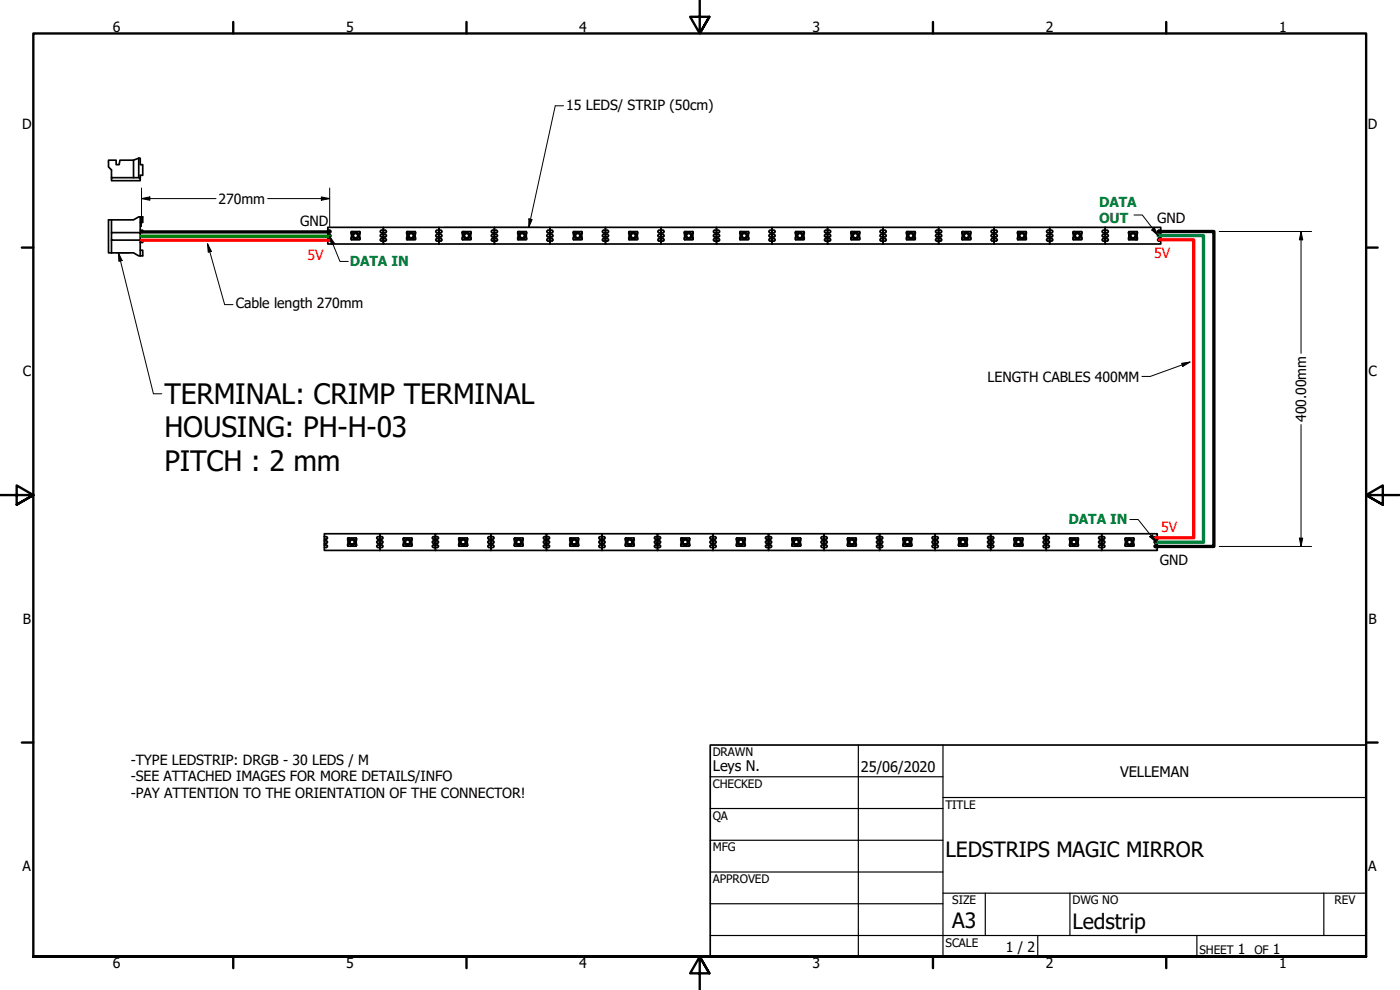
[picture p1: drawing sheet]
<svg xmlns="http://www.w3.org/2000/svg" width="420mm" height="297mm" viewBox="0 0 420 297" stroke-linecap="round" stroke-linejoin="round" font-family="sans-serif">
<!-- layer: Visible (ANSI) -->
<g fill="none" stroke="#000" stroke-width=".51">
<path d="M33.5 53.3h8.6v.9h-8.6v-3.2l-.9-.9v-2h2.3v1.3h.9l.2-1.3h4.1v5.2M41.6 47.5h.5v1.9h.7v3.2h-.7v.7M41.6 47.5v5.8M41.6 47.5l-1.5 .6M33.5 69.8h8.6v2.2h-8.6zM33.5 66h6.6l1.5-.9h.5v4.7h.7v-.7h-.7M33.5 75.9h6.6l1.5 .9h.5M33.5 66h-.9v9.9h.9M33.5 66v3.8M33.5 72v3.9M42.1 65.1h.7v1.7h-.7M42.1 75.1h.7v1.7h-.7"/>
<path d="M42.1 72.1h.7v.7h-.7M42.1 72v4.8M98.4 69.1v-.9h16.6v.9M98.4 72.3v.9h16.6v-.9M98.4 69.1h.7l.2 .6-.9 .1zM98.4 71.6h.7l.2 .5-.9 .2zM98.4 70.3l.9 .2v.4l-.4 .2M98.4 70.3v.8h.5M98.4 69.8v.5M98.4 71.1v.5M105.5 69.5h2.4v2.5h-2.4zM105.5 71.3v.4"/>
<path d="M105.5 69.7v.4M105.8 69.5l-.3 .4M107.9 71.3v.4M107.9 69.7v.4M114.2 69.3l.8-.2v.7h-.7zM114.2 71.8l.8-.2v.7h-.7zM115 69.1v-.9h16.7v.9M115 72.3v.9h16.7v-.9M115 69.1h.8l.1 .6-.9 .1zM115 71.6h.8l.1 .5-.9 .2zM115 70.3l.9 .2v.4l-.3 .2M115 70.3v.8h.6"/>
<path d="M115 70.3v.8h-.5M115 69.8v.5l-.8 .2v.4l.3 .2M115 69.8v.5M115 71.1v.5M122.1 69.5h2.5v2.5h-2.5zM122.1 71.3v.4M122.1 69.7v.4M122.5 69.5l-.4 .4M124.6 71.3v.4M124.6 69.7v.4M130.8 69.3l.9-.2v.7h-.7zM130.8 71.8l.9-.2v.7h-.7z"/>
<path d="M131.7 69.1v-.9h16.7v.9M131.7 72.3v.9h16.7v-.9M131.7 69.1h.8l.1 .6-.9 .1zM131.7 71.6h.8l.1 .5-.9 .2zM131.7 70.3l.9 .2v.4l-.3 .2M131.7 70.3v.8h.6M131.7 70.3v.8h-.6M131.7 69.8v.5l-.9 .2v.4l.3 .2M131.7 69.8v.5M131.7 71.1v.5M138.8 69.5h2.5v2.5h-2.5zM138.8 71.3v.4"/>
<path d="M138.8 69.7v.4M139.2 69.5l-.4 .4M141.3 71.3v.4M141.3 69.7v.4M147.5 69.3l.9-.2v.7h-.8zM147.5 71.8l.9-.2v.7h-.8zM148.4 69.1v-.9h16.6v.9M148.4 72.3v.9h16.6v-.9M148.4 69.1h.7l.2 .6-.9 .1zM148.4 71.6h.7l.2 .5-.9 .2zM148.4 70.3l.9 .2v.4l-.4 .2M148.4 70.3v.8h.5"/>
<path d="M148.4 70.3v.8h-.6M148.4 69.8v.5l-.9 .2v.4l.3 .2M148.4 69.8v.5M148.4 71.1v.5M155.5 69.5h2.4v2.5h-2.4zM155.5 71.3v.4M155.5 69.7v.4M155.8 69.5l-.3 .4M157.9 71.3v.4M157.9 69.7v.4M164.2 69.3l.8-.2v.7h-.7zM164.2 71.8l.8-.2v.7h-.7z"/>
<path d="M165 70.3v.8h-.5M165 69.8v.5l-.8 .2v.4l.3 .2M165 69.1v-.9h16.7v.9M165 72.3v.9h16.7v-.9M165 69.1h.8l.1 .6-.9 .1zM165 71.6h.8l.1 .5-.9 .2zM165 70.3l.9 .2v.4l-.3 .2M165 70.3v.8h.6M165 69.8v.5M165 71.1v.5M172.1 69.5h2.5v2.5h-2.5zM172.1 71.3v.4"/>
<path d="M172.1 69.7v.4M172.5 69.5l-.4 .4M174.6 71.3v.4M174.6 69.7v.4M180.8 69.3l.9-.2v.7h-.7zM180.8 71.8l.9-.2v.7h-.7zM181.7 69.1v-.9h16.7v.9M181.7 72.3v.9h16.7v-.9M181.7 69.1h.8l.1 .6-.9 .1zM181.7 71.6h.8l.1 .5-.9 .2zM181.7 70.3l.9 .2v.4l-.3 .2M181.7 70.3v.8h.6"/>
<path d="M181.7 70.3v.8h-.6M181.7 69.8v.5l-.9 .2v.4l.3 .2M181.7 69.8v.5M181.7 71.1v.5M188.8 69.5h2.5v2.5h-2.5zM188.8 71.3v.4M188.8 69.7v.4M189.2 69.5l-.4 .4M191.3 71.3v.4M191.3 69.7v.4M197.5 69.3l.9-.2v.7h-.8zM197.5 71.8l.9-.2v.7h-.8z"/>
<path d="M198.4 70.3v.8h-.6M198.4 69.8v.5l-.9 .2v.4l.3 .2M198.4 69.1v-.9h16.6v.9M198.4 72.3v.9h16.6v-.9M198.4 69.1h.7l.2 .6-.9 .1zM198.4 71.6h.7l.2 .5-.9 .2zM198.4 70.3l.9 .2v.4l-.4 .2M198.4 70.3v.8h.5M198.4 69.8v.5M198.4 71.1v.5M205.5 69.5h2.4v2.5h-2.4zM205.5 71.3v.4"/>
<path d="M205.5 69.7v.4M205.8 69.5l-.3 .4M207.9 71.3v.4M207.9 69.7v.4M214.2 69.3l.8-.2v.7h-.7zM214.2 71.8l.8-.2v.7h-.7zM215 69.1v-.9h16.7v.9M215 72.3v.9h16.7v-.9M215 69.1h.8l.1 .6-.9 .1zM215 71.6h.8l.1 .5-.9 .2zM215 70.3l.9 .2v.4l-.3 .2M215 70.3v.8h.6"/>
<path d="M215 70.3v.8h-.5M215 69.8v.5l-.8 .2v.4l.3 .2M215 69.8v.5M215 71.1v.5M222.1 69.5h2.5v2.5h-2.5zM222.1 71.3v.4M222.1 69.7v.4M222.5 69.5l-.4 .4M224.6 71.3v.4M224.6 69.7v.4M230.8 69.3l.9-.2v.7h-.8zM230.8 71.8l.9-.2v.7h-.8z"/>
<path d="M231.7 69.1v-.9h16.7v.9M231.7 72.3v.9h16.7v-.9M231.7 69.1h.7l.2 .6-.9 .1zM231.7 71.6h.7l.2 .5-.9 .2zM231.7 70.3l.9 .2v.4l-.3 .2M231.7 70.3v.8h.6M231.7 70.3v.8h-.6M231.7 69.8v.5l-.9 .2v.4l.3 .2M231.7 69.8v.5M231.7 71.1v.5M238.8 69.5h2.5v2.5h-2.5zM238.8 71.3v.4"/>
<path d="M238.8 69.7v.4M239.2 69.5l-.4 .4M241.3 71.3v.4M241.3 69.7v.4M247.5 69.3l.9-.2v.7h-.8zM247.5 71.8l.9-.2v.7h-.8zM248.4 70.3v.8h-.6M248.4 69.8v.5l-.9 .2v.4l.3 .2M248.4 69.1v-.9h16.6v.9M248.4 72.3v.9h16.6v-.9M248.4 69.1h.7l.2 .6-.9 .1zM248.4 71.6h.7l.2 .5-.9 .2z"/>
<path d="M248.4 70.3l.9 .2v.4l-.4 .2M248.4 70.3v.8h.5M248.4 69.8v.5M248.4 71.1v.5M255.5 69.5h2.4v2.5h-2.4zM255.5 71.3v.4M255.5 69.7v.4M255.8 69.5l-.3 .4M257.9 71.3v.4M257.9 69.7v.4M264.1 69.3l.9-.2v.7h-.7zM264.1 71.8l.9-.2v.7h-.7z"/>
<path d="M265 70.3v.8h-.5M265 69.8v.5l-.9 .2v.4l.4 .2M265 69.1v-.9h16.7v.9M265 72.3v.9h16.7v-.9M265 69.1h.8l.1 .6-.9 .1zM265 71.6h.8l.1 .5-.9 .2zM265 70.3l.9 .2v.4l-.3 .2M265 70.3v.8h.6M265 69.8v.5M265 71.1v.5M272.1 69.5h2.5v2.5h-2.5zM272.1 71.3v.4"/>
<path d="M272.1 69.7v.4M272.5 69.5l-.4 .4M274.6 71.3v.4M274.6 69.7v.4M280.8 69.3l.9-.2v.7h-.8zM280.8 71.8l.9-.2v.7h-.8zM281.7 69.1v-.9h16.7v.9M281.7 72.3v.9h16.7v-.9M281.7 69.1h.7l.2 .6-.9 .1zM281.7 71.6h.7l.2 .5-.9 .2zM281.7 70.3l.9 .2v.4l-.3 .2M281.7 70.3v.8h.6"/>
<path d="M281.7 70.3v.8h-.6M281.7 69.8v.5l-.9 .2v.4l.3 .2M281.7 69.8v.5M281.7 71.1v.5M288.8 69.5h2.5v2.5h-2.5zM288.8 71.3v.4M288.8 69.7v.4M289.2 69.5l-.4 .4M291.3 71.3v.4M291.3 69.7v.4M297.5 69.3l.9-.2v.7h-.8zM297.5 71.8l.9-.2v.7h-.8z"/>
<path d="M298.4 70.3v.8h-.6M298.4 69.8v.5l-.9 .2v.4l.3 .2M298.4 69.1v-.9h16.6v.9M298.4 72.3v.9h16.6v-.9M298.4 69.1h.7l.1 .6-.8 .1zM298.4 71.6h.7l.1 .5-.8 .2zM298.4 70.3l.8 .2v.4l-.3 .2M298.4 70.3v.8h.5M298.4 69.8v.5M298.4 71.1v.5M305.5 69.5h2.4v2.5h-2.4zM305.5 71.3v.4"/>
<path d="M305.5 69.7v.4M305.8 69.5l-.3 .4M307.9 71.3v.4M307.9 69.7v.4M314.1 69.3l.9-.2v.7h-.7zM314.1 71.8l.9-.2v.7h-.7zM315 69.1v-.9h16.7v.9M315 72.3v.9h16.7v-.9M315 69.1h.8l.1 .6-.9 .1zM315 71.6h.8l.1 .5-.9 .2zM315 70.3l.9 .2v.4l-.3 .2M315 70.3v.8h.6"/>
<path d="M315 70.3v.8h-.5M315 69.8v.5l-.9 .2v.4l.4 .2M315 69.8v.5M315 71.1v.5M322.1 69.5h2.5v2.5h-2.5zM322.1 71.3v.4M322.1 69.7v.4M322.5 69.5l-.4 .4M324.6 71.3v.4M324.6 69.7v.4M330.8 69.3l.9-.2v.7h-.8zM330.8 71.8l.9-.2v.7h-.8z"/>
<path d="M331.7 71.6h.7l.2 .5-.9 .2zM331.7 69.1h.7l.2 .6-.9 .1zM331.7 72.3v.9h16.7v-.9M331.7 69.1v-.9h16.7v.9M331.7 69.8v1.3h-.6M331.7 69.8v.5l-.9 .2v.4l.3 .2M332.3 71.1l.3-.2v-.4l-.9-.2v1.3M332.3 71.1h-.6v.5M338.8 69.5h2.5v2.5h-2.5zM338.8 69.7v.4M338.8 71.3v.4M341.3 69.7v.4"/>
<path d="M341.3 71.3v.4M341.3 71.6l-.4 .4M347.5 71.8l.9-.2v.7h-.8zM347.5 69.3l.9-.2v.7h-.8zM347.8 71.1h.6M347.8 71.1l-.3-.2v-.4l.9-.2v.8M348.4 69.8v.5M348.4 71.1v.5M97.3 161v-.9h16.7v.9M97.3 164.3v.8h16.7v-.8M97.3 161l.8 .1 .1 .5-.9 .2zM97.3 163.5l.8 .1 .1 .5-.9 .2z"/>
<path d="M97.3 162.3h.8l.1 .5-.9 .2zM97.3 161.8v.5M97.3 163v.5M104.4 161.4h2.5v2.5h-2.5zM104.4 163.2v.5M104.4 161.6v.5M104.8 161.4l-.4 .4M106.9 163.2v.5M106.9 161.6v.5M113.1 161.2l.9-.2v.8l-.8-.1zM113.1 163.7l.9-.2v.8l-.8-.1zM114 161v-.9h16.7v.9"/>
<path d="M114 164.3v.8h16.7v-.8M114 161l.8 .1 .1 .5-.9 .2zM114 163.5l.8 .1 .1 .5-.9 .2zM114 162.3h.8l.1 .5-.9 .2zM114 161.8v.5h-.8l-.1 .5 .9 .2v-.7M114 161.8v.5M114 163v.5M121.1 161.4h2.5v2.5h-2.5zM121.1 163.2v.5M121.1 161.6v.5M121.5 161.4l-.4 .4M123.6 163.2v.5"/>
<path d="M123.6 161.6v.5M129.8 161.2l.9-.2v.8l-.8-.1zM129.8 163.7l.9-.2v.8l-.8-.1zM130.7 161v-.9h16.6v.9M130.7 164.3v.8h16.6v-.8M130.7 161l.7 .1 .1 .5-.8 .2zM130.7 163.5l.7 .1 .1 .5-.8 .2zM130.7 162.3h.7l.1 .5-.8 .2zM130.7 161.8v.5h-.8l-.1 .5 .9 .2v-.7M130.7 161.8v.5M130.7 163v.5M137.8 161.4h2.4v2.5h-2.4z"/>
<path d="M137.8 163.2v.5M137.8 161.6v.5M138.1 161.4l-.3 .4M140.2 163.2v.5M140.2 161.6v.5M146.4 161.2l.9-.2v.8l-.7-.1zM146.4 163.7l.9-.2v.8l-.7-.1zM147.3 161v-.9h16.7v.9M147.3 164.3v.8h16.7v-.8M147.3 161l.8 .1 .1 .5-.9 .2zM147.3 163.5l.8 .1 .1 .5-.9 .2zM147.3 162.3h.8l.1 .5-.9 .2z"/>
<path d="M147.3 161.8v.5h-.7l-.2 .5 .9 .2v-.7M147.3 161.8v.5M147.3 163v.5M154.4 161.4h2.5v2.5h-2.5zM154.4 163.2v.5M154.4 161.6v.5M154.8 161.4l-.4 .4M156.9 163.2v.5M156.9 161.6v.5M163.1 161.2l.9-.2v.8l-.8-.1zM163.1 163.7l.9-.2v.8l-.8-.1zM164 161.8v.5h-.8l-.1 .5 .9 .2v-.7"/>
<path d="M164 161v-.9h16.7v.9M164 164.3v.8h16.7v-.8M164 161l.7 .1 .2 .5-.9 .2zM164 163.5l.7 .1 .2 .5-.9 .2zM164 162.3h.7l.2 .5-.9 .2zM164 161.8v.5M164 163v.5M171.1 161.4h2.5v2.5h-2.5zM171.1 163.2v.5M171.1 161.6v.5M171.5 161.4l-.4 .4M173.6 163.2v.5"/>
<path d="M173.6 161.6v.5M179.8 161.2l.9-.2v.8l-.8-.1zM179.8 163.7l.9-.2v.8l-.8-.1zM180.7 161v-.9h16.6v.9M180.7 164.3v.8h16.6v-.8M180.7 161l.7 .1 .1 .5-.8 .2zM180.7 163.5l.7 .1 .1 .5-.8 .2zM180.7 162.3h.7l.1 .5-.8 .2zM180.7 161.8v.5h-.8l-.1 .5 .9 .2v-.7M180.7 161.8v.5M180.7 163v.5M187.8 161.4h2.4v2.5h-2.4z"/>
<path d="M187.8 163.2v.5M187.8 161.6v.5M188.1 161.4l-.3 .4M190.2 163.2v.5M190.2 161.6v.5M196.8 161h.5v.8M196.8 163.5h.5v.8M196.8 164.3h.5M196.8 161.8h.5M196.8 161l-.4 .4 .4 .4M196.8 163.5l-.4 .4 .4 .4M196.8 162.3l-.4 .3 .4 .4"/>
<path d="M197.3 162.3v.7h-.5M197.3 161.8v.5h-.5M197.3 161v-.9h16.7v.9M197.3 164.3v.8h16.7v-.8M197.3 161v.8h.6M197.3 163.5v.8h.6M197.3 162.3v.7h.6M197.3 163.5h.6M197.3 161h.6M197.3 162.3h.6M197.3 161.8v.5M197.3 163v.5"/>
<path d="M197.9 161l.4 .4-.4 .4M197.9 163.5l.4 .4-.4 .4M197.9 162.3l.4 .3-.4 .4M204.4 161.4h2.5v2.5h-2.5zM204.4 163.2v.5M204.4 161.6v.5M204.8 161.4l-.4 .4M206.9 163.2v.5M206.9 161.6v.5M213.1 161.2l.9-.2v.8l-.8-.1zM213.1 163.7l.9-.2v.8l-.8-.1zM214 161v-.9h16.7v.9"/>
<path d="M214 164.3v.8h16.7v-.8M214 161l.7 .1 .2 .5-.9 .2zM214 163.5l.7 .1 .2 .5-.9 .2zM214 162.3h.7l.2 .5-.9 .2zM214 161.8v.5h-.8l-.1 .5 .9 .2v-.7M214 161.8v.5M214 163v.5M221.1 161.4h2.5v2.5h-2.5zM221.1 163.2v.5M221.1 161.6v.5M221.5 161.4l-.4 .4M223.6 163.2v.5"/>
<path d="M223.6 161.6v.5M229.8 161.2l.9-.2v.8l-.8-.1zM229.8 163.7l.9-.2v.8l-.8-.1zM230.7 161v-.9h16.6v.9M230.7 164.3v.8h16.6v-.8M230.7 161l.7 .1 .1 .5-.8 .2zM230.7 163.5l.7 .1 .1 .5-.8 .2zM230.7 162.3h.7l.1 .5-.8 .2zM230.7 161.8v.5h-.8l-.1 .5 .9 .2v-.7M230.7 161.8v.5M230.7 163v.5M237.7 161.4h2.5v2.5h-2.5z"/>
<path d="M237.7 163.2v.5M237.7 161.6v.5M238.1 161.4l-.4 .4M240.2 163.2v.5M240.2 161.6v.5M246.4 161.2l.9-.2v.8l-.7-.1zM246.4 163.7l.9-.2v.8l-.7-.1zM247.3 161.8v.5h-.7l-.2 .5 .9 .2v-.7M247.3 161v-.9h16.7v.9M247.3 164.3v.8h16.7v-.8M247.3 161l.8 .1 .1 .5-.9 .2zM247.3 163.5l.8 .1 .1 .5-.9 .2z"/>
<path d="M247.3 162.3h.8l.1 .5-.9 .2zM247.3 161.8v.5M247.3 163v.5M254.4 161.4h2.5v2.5h-2.5zM254.4 163.2v.5M254.4 161.6v.5M254.8 161.4l-.4 .4M256.9 163.2v.5M256.9 161.6v.5M263.1 161.2l.9-.2v.8l-.8-.1zM263.1 163.7l.9-.2v.8l-.8-.1zM264 161.8v.5h-.8l-.1 .5 .9 .2v-.7"/>
<path d="M264 161v-.9h16.6v.9M264 164.3v.8h16.6v-.8M264 161l.7 .1 .2 .5-.9 .2zM264 163.5l.7 .1 .2 .5-.9 .2zM264 162.3h.7l.2 .5-.9 .2zM264 161.8v.5M264 163v.5M271.1 161.4h2.5v2.5h-2.5zM271.1 163.2v.5M271.1 161.6v.5M271.5 161.4l-.4 .4M273.6 163.2v.5"/>
<path d="M273.6 161.6v.5M279.8 161.2l.8-.2v.8l-.7-.1zM279.8 163.7l.8-.2v.8l-.7-.1zM280.6 161v-.9h16.7v.9M280.6 164.3v.8h16.7v-.8M280.6 161l.8 .1 .1 .5-.9 .2zM280.6 163.5l.8 .1 .1 .5-.9 .2zM280.6 162.3h.8l.1 .5-.9 .2zM280.6 161.8v.5h-.7l-.1 .5 .8 .2v-.7M280.6 161.8v.5M280.6 163v.5M287.7 161.4h2.5v2.5h-2.5z"/>
<path d="M287.7 163.2v.5M287.7 161.6v.5M288.1 161.4l-.4 .4M290.2 163.2v.5M290.2 161.6v.5M296.4 161.2l.9-.2v.8l-.7-.1zM296.4 163.7l.9-.2v.8l-.7-.1zM297.3 161.8v.5h-.7l-.2 .5 .9 .2v-.7M297.3 161v-.9h16.7v.9M297.3 164.3v.8h16.7v-.8M297.3 161l.8 .1 .1 .5-.9 .2zM297.3 163.5l.8 .1 .1 .5-.9 .2z"/>
<path d="M297.3 162.3h.8l.1 .5-.9 .2zM297.3 161.8v.5M297.3 163v.5M304.4 161.4h2.5v2.5h-2.5zM304.4 163.2v.5M304.4 161.6v.5M304.8 161.4l-.4 .4M306.9 163.2v.5M306.9 161.6v.5M313.1 161.2l.9-.2v.8l-.8-.1zM313.1 163.7l.9-.2v.8l-.8-.1zM314 161v-.9h16.6v.9"/>
<path d="M314 164.3v.8h16.6v-.8M314 161l.7 .1 .2 .5-.9 .2zM314 163.5l.7 .1 .2 .5-.9 .2zM314 162.3h.7l.2 .5-.9 .2zM314 161.8v.5h-.8l-.1 .5 .9 .2v-.7M314 161.8v.5M314 163v.5M321.1 161.4h2.4v2.5h-2.4zM321.1 163.2v.5M321.1 161.6v.5M321.4 161.4l-.3 .4M323.5 163.2v.5"/>
<path d="M323.5 161.6v.5M329.8 161.2l.8-.2v.8l-.7-.1zM329.8 163.7l.8-.2v.8l-.7-.1zM329.8 162.5l.8-.2v-.5v1.2h-.7zM330.6 163.5l.8 .1 .1 .5-.9 .2zM330.6 161l.8 .1 .1 .5-.9 .2zM330.6 162.3h.8l.2 .3-.2 .4h-.8v.5zM330.6 164.3v.8h16.7v-.8M330.6 161v-.9h16.7v.9M337.7 161.4h2.5v2.5h-2.5zM337.7 161.6v.5M337.7 163.2v.5"/>
<path d="M340.2 161.6v.5M340.2 163.2v.5M340.2 163.5l-.4 .4M346.4 163.7l.9-.2v.8l-.7-.1zM346.4 161.2l.9-.2v.8l-.7-.1zM346.4 162.5l.9-.2v.7h-.7zM347.3 161.8v.5M347.3 163v.5"/>
<circle cx="106.7" cy="70.7" r=".65"/>
<circle cx="106.7" cy="70.7" r=".98"/>
<circle cx="123.4" cy="70.7" r=".65"/>
<circle cx="123.4" cy="70.7" r=".98"/>
<circle cx="140" cy="70.7" r=".65"/>
<circle cx="140" cy="70.7" r=".98"/>
<circle cx="156.7" cy="70.7" r=".65"/>
<circle cx="156.7" cy="70.7" r=".98"/>
<circle cx="173.4" cy="70.7" r=".65"/>
<circle cx="173.4" cy="70.7" r=".98"/>
<circle cx="190" cy="70.7" r=".65"/>
<circle cx="190" cy="70.7" r=".98"/>
<circle cx="206.7" cy="70.7" r=".65"/>
<circle cx="206.7" cy="70.7" r=".98"/>
<circle cx="223.4" cy="70.7" r=".65"/>
<circle cx="223.4" cy="70.7" r=".98"/>
<circle cx="240" cy="70.7" r=".65"/>
<circle cx="240" cy="70.7" r=".98"/>
<circle cx="256.7" cy="70.7" r=".65"/>
<circle cx="256.7" cy="70.7" r=".98"/>
<circle cx="273.4" cy="70.7" r=".65"/>
<circle cx="273.4" cy="70.7" r=".98"/>
<circle cx="290" cy="70.7" r=".65"/>
<circle cx="290" cy="70.7" r=".98"/>
<circle cx="306.7" cy="70.7" r=".65"/>
<circle cx="306.7" cy="70.7" r=".98"/>
<circle cx="323.4" cy="70.7" r=".65"/>
<circle cx="323.4" cy="70.7" r=".98"/>
<circle cx="340" cy="70.7" r=".98"/>
<circle cx="340" cy="70.7" r=".65"/>
<circle cx="105.7" cy="162.6" r=".65"/>
<circle cx="105.7" cy="162.6" r=".98"/>
<circle cx="122.3" cy="162.6" r=".65"/>
<circle cx="122.3" cy="162.6" r=".98"/>
<circle cx="139" cy="162.6" r=".65"/>
<circle cx="139" cy="162.6" r=".98"/>
<circle cx="155.7" cy="162.6" r=".65"/>
<circle cx="155.7" cy="162.6" r=".98"/>
<circle cx="172.3" cy="162.6" r=".65"/>
<circle cx="172.3" cy="162.6" r=".98"/>
<circle cx="189" cy="162.6" r=".65"/>
<circle cx="189" cy="162.6" r=".98"/>
<circle cx="205.7" cy="162.6" r=".65"/>
<circle cx="205.7" cy="162.6" r=".98"/>
<circle cx="222.3" cy="162.6" r=".65"/>
<circle cx="222.3" cy="162.6" r=".98"/>
<circle cx="239" cy="162.6" r=".65"/>
<circle cx="239" cy="162.6" r=".98"/>
<circle cx="255.7" cy="162.6" r=".65"/>
<circle cx="255.7" cy="162.6" r=".98"/>
<circle cx="272.3" cy="162.6" r=".65"/>
<circle cx="272.3" cy="162.6" r=".98"/>
<circle cx="289" cy="162.6" r=".65"/>
<circle cx="289" cy="162.6" r=".98"/>
<circle cx="305.6" cy="162.6" r=".65"/>
<circle cx="305.6" cy="162.6" r=".98"/>
<circle cx="322.3" cy="162.6" r=".65"/>
<circle cx="322.3" cy="162.6" r=".98"/>
<circle cx="339" cy="162.6" r=".98"/>
<circle cx="339" cy="162.6" r=".65"/>
</g>
<!-- layer: Border (ANSI) -->
<g fill="none" stroke="#000" stroke-width=".71">
<path d="M70 6.6v3.4M140 6.6v3.4M210 0v10l-2.9-5h5.8l-2.9 5 2.9-5M280 6.6v3.4M350 6.6v3.4M6.6 74.3h3.4M410 74.3h3.4M0 148.5h10l-5-2.9v5.8l5-2.9-5 2.9M420 148.5h-10l5-2.9v5.8l-5-2.9 5 2.9M6.6 222.8h3.4M410 222.8h3.4M10 287v-277h400v277h-400h400"/>
<path d="M70 287v3.5M140 287v3.5M212.9 292l-2.9-5 2.9 5h-5.8l2.9-5v10M280 287v3.5M350 287v3.5"/>
</g>
<!-- layer: Title (ANSI) -->
<g fill="none" stroke="#000" stroke-width=".35">
<path d="M213.1 233.1h69.9M257.6 223.5v63.5M283 239.3h127M283 223.5v63.5M213.1 242.6h69.9M213.1 252.1h69.9M213.1 261.6h69.9M213.1 271.2h69.9M283 268h127M295.7 268v12.7M321.1 268v12.7M397.3 268v12.7"/>
<path d="M213.1 280.7h196.9M311.4 280.7v6.3M359.2 280.7v6.3"/>
</g>
<path d="M213.1 223.5h196.9v63.5h-196.9z" fill="none" stroke="#000" stroke-width=".51"/>
<!-- layer: Sketch Geometry (ANSI) -->
<path d="M42.5 72.1h56.4M348 72h10.2v89.4h-11.5" fill="none" stroke="#f00" stroke-width="1"/>
<path d="M42.5 70.9h56.4" fill="none" stroke="#008000" stroke-width="1"/>
<path d="M42.5 69.6h56.4M347.8 69.5h16.5v94.5h-17.3" fill="none" stroke="#000" stroke-width="1"/>
<path d="M347.6 70.7h13.6v92h-14.2" fill="none" stroke="#008040" stroke-width="1"/>
<!-- layer: Symbol (ANSI) -->
<g fill="none" stroke="#000" stroke-width=".3">
<path d="M169.1 31.7h-2.5l-7.9 36.5M35 75.9h3.7M35.6 75.9l1 2.3-.9 .2zM35.6 75.9l10.4 42.2h2.5M62.3 73.1l1.1 2.3-.9 .3zM62.3 73.1l5.1 18.3h2.5M98.9 70.9l1.5 2.1-1 .4zM98.9 70.9l3.1 7.5h2.5M133.3 68.2h28.6M158.7 65.7l1 .2-1 2.3zM340.3 64.5h2.5l4.8 6.2M345.7 69l.7-.6 1.2 2.3z"/>
<path d="M354.6 109l2.5-.4-2.1 1.3zM357.1 108.6l-11.9 4.3h-2.5M339.1 155.9h2.5l5.4 6.8M345.1 161l.7-.6 1.2 2.3z"/>
</g>
<g fill="#000">
<path d="M35.6 75.9l1 2.3-.9 .2z" fill-rule="evenodd"/>
<path d="M62.3 73.1l1.1 2.3-.9 .3z" fill-rule="evenodd"/>
<path d="M98.9 70.9l1.5 2.1-1 .4z" fill-rule="evenodd"/>
<path d="M158.7 65.7l1 .2-1 2.3z" fill-rule="evenodd"/>
<path d="M345.7 69l.7-.6 1.2 2.3z" fill-rule="evenodd"/>
<path d="M354.6 109l2.5-.4-2.1 1.3z" fill-rule="evenodd"/>
<path d="M345.1 161l.7-.6 1.2 2.3z" fill-rule="evenodd"/>
</g>
<!-- layer: Dimension (ANSI) -->
<path d="M42.5 59.6l2.5-.5v1zM42.5 59.6h22.3M42.5 56.4v11.6M80.3 59.6h18.6M96.4 59.1l2.5 .5-2.5 .5zM98.9 56.4v11.6M365.9 69.5h27.7M390.5 69.5l.5 2.5h-1zM390.5 69.5v36.5M390.5 127.4v36.6M365.9 164h27.7M390 161.5h1l-.5 2.5z" fill="none" stroke="#000" stroke-width=".3"/>
<g fill="#000">
<path d="M42.5 59.6l2.5-.5v1z" fill-rule="evenodd"/>
<path d="M96.4 59.1l2.5 .5-2.5 .5z" fill-rule="evenodd"/>
<path d="M390.5 69.5l.5 2.5h-1z" fill-rule="evenodd"/>
<path d="M390 161.5h1l-.5 2.5z" fill-rule="evenodd"/>
</g>
<g font-size="8.4">
<text x="49.4" y="121.2">TERMINAL: CRIMP TERMINAL</text>
<text x="49.4" y="131.2">HOUSING: PH-H-03</text>
<text x="49.4" y="141.3">PITCH : 2 mm</text>
</g>
<g font-size="6.3">
<text x="283.8" y="257">LEDSTRIPS MAGIC MIRROR</text>
<text x="285.8" y="278.5">A3</text>
<text x="321.9" y="278.7">Ledstrip</text>
</g>
<g font-size="4.4">
<text x="213.9" y="231.4">Leys N.</text>
<text x="258.4" y="231.6">25/06/2020</text>
<text x="336.1" y="233">VELLEMAN</text>
</g>
<g font-size="4.2">
<text x="33.9" y="9.6">6</text>
<text x="103.9" y="9.6">5</text>
<text x="173.9" y="9.6">4</text>
<text x="243.9" y="9.6">3</text>
<text x="313.9" y="9.6">2</text>
<text x="383.9" y="9.6">1</text>
<text x="169.9" y="32.9">15 LEDS/ STRIP (50cm)</text>
<text x="6.7" y="38.7">D</text>
<text x="410.5" y="38.7">D</text>
<text x="65.6" y="61.1">270mm</text>
<text x="90.1" y="67.9">GND</text>
<text x="347.3" y="66.9">GND</text>
<text x="70.7" y="92.6">Cable length 270mm</text>
<text x="6.8" y="112.9">C</text>
<text x="410.7" y="112.9">C</text>
<text x="296.4" y="114.5">LENGTH CABLES 400MM</text>
<text x="392" y="126.6" transform="rotate(-90 392 126.6)">400.00mm</text>
<text x="348.1" y="169.5">GND</text>
<text x="6.8" y="187.2">B</text>
<text x="410.7" y="187.2">B</text>
<text x="39.2" y="229.4">-TYPE LEDSTRIP: DRGB - 30 LEDS / M</text>
<text x="39.2" y="234.4">-SEE ATTACHED IMAGES FOR MORE DETAILS/INFO</text>
<text x="39.2" y="239.4">-PAY ATTENTION TO THE ORIENTATION OF THE CONNECTOR!</text>
<text x="6.8" y="261.4">A</text>
<text x="410.6" y="261.4">A</text>
<text x="301.9" y="285.6">1 / 2</text>
<text x="371.5" y="286.2">1</text>
<text x="382" y="286.2">1</text>
<text x="33.9" y="290.5">6</text>
<text x="103.9" y="290.5">5</text>
<text x="173.9" y="290.5">4</text>
<text x="243.9" y="290.5">3</text>
<text x="313.9" y="290.5">2</text>
<text x="383.9" y="290.5">1</text>
</g>
<g font-size="4.2" fill="#f00">
<text x="346.4" y="77.5">5V</text>
<text x="92.3" y="78.1">5V</text>
<text x="348.5" y="159.5">5V</text>
</g>
<g font-size="4.1" fill="#008040">
<text x="329.8" y="62.1">DATA</text>
<text x="329.8" y="67">OUT</text>
<text x="104.9" y="79.8">DATA IN</text>
<text x="320.7" y="157.3">DATA IN</text>
</g>
<g font-size="3.5">
<text x="213.9" y="226.8">DRAWN</text>
<text x="213.9" y="236.4">CHECKED</text>
<text x="213.9" y="245.9">QA</text>
<text x="283.8" y="242.6">TITLE</text>
<text x="213.9" y="255.5">MFG</text>
<text x="213.9" y="265">APPROVED</text>
<text x="285.8" y="271.3">SIZE</text>
<text x="321.9" y="271.3">DWG NO</text>
<text x="400.5" y="271.3">REV</text>
<text x="283.8" y="284">SCALE</text>
<text x="360" y="286.2">SHEET</text>
<text x="376.4" y="286.2">OF</text>
</g>
</svg>
